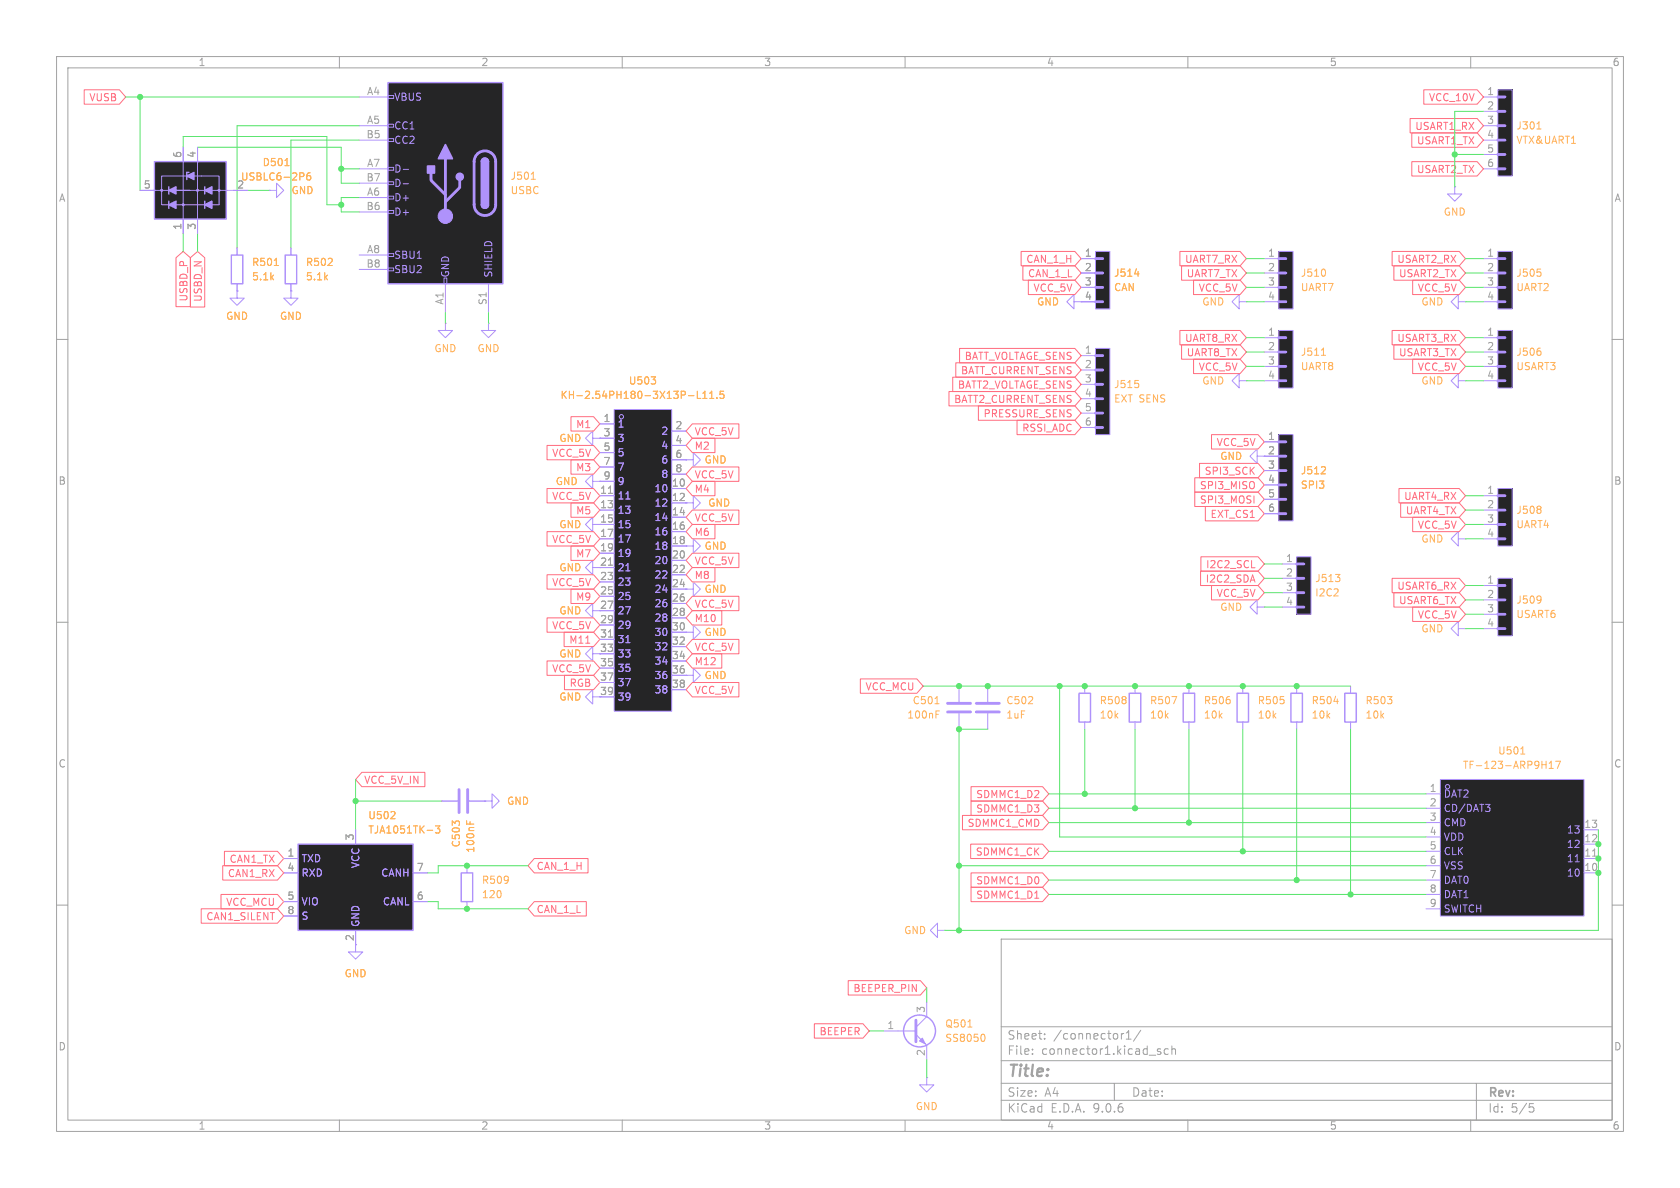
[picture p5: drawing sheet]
<svg xmlns="http://www.w3.org/2000/svg" width="297mm" height="210mm" viewBox="0 0 297 210" stroke-linecap="round" stroke-linejoin="round" font-family="sans-serif">
<g fill="none" stroke="#a2a2a2" stroke-width=".18">
<path d="M10 10h277v190h-277zM12 12h273v186h-273zM60 10v2M110 10v2M160 10v2M210 10v2M260 10v2M10 60h2M285 60h2M10 110h2M285 110h2M10 160h2"/>
<path d="M177 166h108v32h-108zM285 160h2M60 198v2M110 198v2M160 198v2M177 194.5h108M177 191.5h108M177 187.5h108M177 181.5h108M182.5 186.3v.1M182.5 185.5v.1M184.7 183.6v.1"/>
<path d="M184.7 182.8v.1M197 191.5v3M198.7 182.7l-.3 .1M199.1 183.7h.9M199.1 182.6l.4-.4v1.5M201.7 182.1l-1.3 2M204.8 185.9l.4 .1v.2l-.2 .2h-.3M204.8 185.4l.4 .1M206.5 185.5l-.4-.1-.3 .3v.4l.2 .2h.5M207.2 185.5l.2-.1 .3 .1 .1 .9M207.2 184.9v1.5M210 198v2"/>
<path d="M260 198v2M261 191.5v6.5M270.4 195.1h.7M270.5 195.7h.4l.3 .3-.2 .5-.5 .1"/>
</g>
<path d="M264.8 15.9h2.5v15.2h-2.5z" fill="#252526"/>
<path d="M262.3 17.1h2.5M262.3 19.7h2.5M264.8 15.9h2.5v15.2h-2.5zM262.3 22.2h2.5M262.3 24.8h2.5M262.3 27.3h2.5M262.3 29.8h2.5" fill="none" stroke="#af92fb" stroke-width=".18"/>
<path d="M264.8 17.1h1.3M264.8 19.7h1.3M264.8 22.2h1.3M264.8 24.8h1.3M264.8 27.3h1.3M264.8 29.8h1.3" fill="none" stroke="#af92fb" stroke-width=".3"/>
<path d="M264.8 17.1h1.3M264.8 19.7h1.3M264.8 22.2h1.3M264.8 24.8h1.3M264.8 27.3h1.3M264.8 29.8h1.3" fill="none" stroke="#af92fb" stroke-width=".5"/>
<path d="M271.7 22.8h.7" fill="none" stroke="#ffb45b" stroke-width=".18"/>
<path d="M193.7 44.5h2.5v10.1h-2.5z" fill="#252526"/>
<path d="M191.1 45.7h2.6M191.1 48.3h2.6M191.1 50.8h2.6M191.1 53.3h2.6M193.7 44.5h2.5v10.1h-2.5z" fill="none" stroke="#af92fb" stroke-width=".18"/>
<path d="M193.7 45.7h1.2M193.7 48.3h1.2M193.7 50.8h1.2M193.7 53.3h1.2" fill="none" stroke="#af92fb" stroke-width=".3"/>
<path d="M193.7 45.7h1.2M193.7 48.3h1.2M193.7 50.8h1.2M193.7 53.3h1.2" fill="none" stroke="#af92fb" stroke-width=".5"/>
<path d="M200.6 48.4h.8" fill="none" stroke="#ffb45b" stroke-width=".18"/>
<path d="M68.6 14.6h20.3v35.6h-20.3z" fill="#252526"/>
<g fill="none" stroke="#af92fb" stroke-width=".18">
<path d="M63.5 17.1h5.1M68.6 16.9h1v.5h-1zM63.5 22.2h5.1M63.5 24.8h5.1M63.5 29.8h5.1M63.5 32.4h5.1M63.5 34.9h5.1M63.5 37.5h5.1M68.6 22h1v.5h-1zM68.6 24.5h1v.5h-1zM68.6 29.6h1v.5h-1zM68.6 32.1h1v.5h-1z"/>
<path d="M68.6 34.7h1v.5h-1zM68.6 37.2h1v.5h-1zM71.3 29.9h.9M71.3 32.5h.9M41.9 51.4v1.3h1.3l-1.3 1.3-1.3-1.3h1.3M41.9 51.4h.1M41.9 43.8v1.3M41.9 50.2v1.2M51.4 51.4v1.3h1.3l-1.3 1.3-1.2-1.3h1.2M51.4 51.4h.1M63.5 45.1h5.1M63.5 47.6h5.1"/>
<path d="M68.6 44.8h1v.5h-1zM68.6 47.4h1v.5h-1zM78.5 49.1h.5v1.1h-.5zM78.7 50.2v5M86.4 50.2v5M219.1 67.3v-1.3l-1.3 1.3 1.3 1.3v-1.3h1.2M220.3 67.3h.1M121.3 96.5h1.3v-1.2l1.2 1.2-1.2 1.3v-1.3M121.3 96.5h.1M121.3 104.1h1.3v-1.2l1.2 1.2-1.2 1.3v-1.3M121.3 104.1h.1M169.5 121.3v2.8"/>
<path d="M169.5 126.1v2.8"/>
</g>
<path d="M68.6 14.6h20.3v35.6h-20.3zM85.1 28.6a.64 .64 0 0 1 .6-.7 .64 .64 0 0 1 .7 .7M85.1 36.2a.64 .64 0 0 0 .6 .6 .64 .64 0 0 0 .7-.6M40.9 45.1h2v5.1h-2z" fill="none" stroke="#af92fb" stroke-width=".25"/>
<path d="M76.2 30.6v1.3l2.5 2.5M78.7 28.1v10.1M81.3 31.9v1.2l-2.6 2.6M84.4 27.2a1.9 1.9 0 0 1 2-.4 1.9 1.9 0 0 1 1.2 1.8v7.6a1.91 1.91 0 0 1-1.9 1.9 1.91 1.91 0 0 1-1.9-1.9v-7.8l.2-.6zM167.5 124.3h4.1M167.5 125.9h4.1" fill="none" stroke="#af92fb" stroke-width=".51"/>
<g fill="#af92fb" stroke="#af92fb" stroke-width=".25">
<path d="M85.1 28.6h1.3v7.6h-1.3z"/>
<path d="M85.3 28.1a.64 .64 0 0 1 .7-.1 .64 .64 0 0 1 .4 .6h-1.3z"/>
<path d="M85.1 36.2h1.3a.64 .64 0 0 1-.7 .6 .64 .64 0 0 1-.6-.6z"/>
<path d="M78.7 25.5l1.3 2.6h-2.5z"/>
<path d="M75.6 29.3h1.2v1.3h-1.2z"/>
<circle cx="81.3" cy="31.2" r=".63"/>
</g>
<circle cx="78.7" cy="38.2" r="1.27" fill="#af92fb" stroke="#af92fb" stroke-width=".18"/>
<path d="M93.9 31.7h.7M48.5 46.9h.7M165.3 124.4h.7M165.5 126.3h.4M165.5 125.7h.6" fill="none" stroke="#ffb45b" stroke-width=".18"/>
<path d="M226.1 58.4h2.5v10.2h-2.5z" fill="#252526"/>
<g fill="none" stroke="#af92fb" stroke-width=".18">
<path d="M51.4 43.8v1.3M51.4 50.2v1.2M223.5 59.7h2.6M226.1 58.4h2.5v10.2h-2.5zM104.8 77.5v-1.3l-1.3 1.3 1.3 1.2v-1.2h1.2M106 77.5h.1M223.5 62.2h2.6M223.5 64.8h2.6M223.5 67.3h2.6M104.8 85.1v-1.3l-1.3 1.3 1.3 1.3v-1.3h1.2M104.8 92.7v-1.3l-1.3 1.3 1.3 1.3v-1.3h1.2M106 85.1h.1"/>
<path d="M104.8 100.3v-1.2l-1.3 1.2 1.3 1.3v-1.3h1.2M104.8 108v-1.3l-1.3 1.3 1.3 1.2v-1.2h1.2M222.2 107.3v-1.3l-1.2 1.3 1.2 1.3v-1.3h1.3M223.5 107.3h.1M257.8 111.1v-1.2l-1.3 1.2 1.3 1.3v-1.3h1.3M259.1 111.1h.1"/>
</g>
<path d="M226.1 59.7h1.2M226.1 62.2h1.2M226.1 64.8h1.2M226.1 67.3h1.2" fill="none" stroke="#af92fb" stroke-width=".3"/>
<path d="M226.1 59.7h1.2M226.1 62.2h1.2M226.1 64.8h1.2M226.1 67.3h1.2" fill="none" stroke="#af92fb" stroke-width=".5"/>
<path d="M233.6 62.8h.7" fill="none" stroke="#ffb45b" stroke-width=".18"/>
<path d="M50.4 45.1h2.1v5.1h-2.1z" fill="none" stroke="#af92fb" stroke-width=".25"/>
<path d="M226.1 44.5h2.5v10.1h-2.5z" fill="#252526"/>
<path d="M223.5 45.7h2.6M223.5 48.3h2.6M223.5 50.8h2.6M223.5 53.3h2.6M226.1 44.5h2.5v10.1h-2.5z" fill="none" stroke="#af92fb" stroke-width=".18"/>
<path d="M226.1 45.7h1.2M226.1 48.3h1.2M226.1 50.8h1.2M226.1 53.3h1.2" fill="none" stroke="#af92fb" stroke-width=".3"/>
<path d="M226.1 45.7h1.2M226.1 48.3h1.2M226.1 50.8h1.2M226.1 53.3h1.2" fill="none" stroke="#af92fb" stroke-width=".5"/>
<path d="M234.2 47.7l.1 .4-.1 .6" fill="none" stroke="#ffb45b" stroke-width=".18"/>
<path d="M254.6 137.8h25.4v24.1h-25.4z" fill="#252526"/>
<g fill="none" stroke="#af92fb" stroke-width=".18">
<path d="M254.6 137.8h25.4v24.1h-25.4zM252.1 140.3h2.5M252.1 142.9h2.5M252.1 145.4h2.5M252.1 148h2.5M252.1 150.5h2.5M252.1 153h2.5M252.1 155.6h2.5M252.1 158.1h2.5M262.6 142.2h.8l-.4 .5M263.2 142.7l.2 .2v.3l-.2 .3M278.5 152.3h.7"/>
<path d="M280 146.7h2.6M280 149.2h2.6M280 151.8h2.6M280 154.3h2.6M252.1 160.7h2.5"/>
<circle cx="255.9" cy="139.1" r=".38"/>
</g>
<path d="M281.5 151.3h.8" fill="none" stroke="#a2a2a2" stroke-width=".18"/>
<path d="M268.8 133.3h.8M272.6 135.2h.7M273.3 134.6v1.2M273.9 135.8h.7M273.9 134.9l.3-.3v1.2M275 134.6h.9l-.6 1.2" fill="none" stroke="#ffb45b" stroke-width=".18"/>
<path d="M226.1 76.8h2.5v15.3h-2.5z" fill="#252526"/>
<g fill="none" stroke="#af92fb" stroke-width=".18">
<path d="M189.9 53.3v-1.2l-1.3 1.2 1.3 1.3v-1.3h1.2M223.5 78.1h2.6M226.1 76.8h2.5v15.3h-2.5zM222.2 80.6v-1.2l-1.2 1.2 1.2 1.3v-1.3h3.9M223.5 83.2h2.6M223.5 85.7h2.6M223.5 88.3h2.6M223.5 90.8h2.6M78.1 141.6h2.8M82.5 153v1.3M82.5 159.4v1.3M82.9 141.6h2.8"/>
<path d="M85.7 141.6h1.3v-1.3l1.3 1.3-1.3 1.3v-1.3M85.7 141.6h.1M165.7 164.5v-1.3l-1.2 1.3 1.2 1.2v-1.2h1.3M167 164.5h.1"/>
</g>
<path d="M226.1 78.1h1.2M226.1 80.6h1.2M226.1 83.2h1.2M226.1 85.7h1.2M226.1 88.3h1.2M226.1 90.8h1.2" fill="none" stroke="#af92fb" stroke-width=".3"/>
<path d="M226.1 78.1h1.2M226.1 80.6h1.2M226.1 83.2h1.2M226.1 85.7h1.2M226.1 88.3h1.2M226.1 90.8h1.2" fill="none" stroke="#af92fb" stroke-width=".5"/>
<path d="M234.2 82.6l.1 .1v.3l-.8 .8h.8M82.5 145.1v.6M83.1 145.3v.4" fill="none" stroke="#ffb45b" stroke-width=".18"/>
<path d="M81.2 139.6v4M82.7 139.6v4" fill="none" stroke="#af92fb" stroke-width=".51"/>
<path d="M81.5 154.3h2.1v5.1h-2.1z" fill="none" stroke="#af92fb" stroke-width=".25"/>
<path d="M52.7 149.2h20.3v15.3h-20.3z" fill="#252526"/>
<path d="M52.7 149.2h20.3v15.3h-20.3z" fill="none" stroke="#af92fb" stroke-width=".25"/>
<path d="M50.2 151.8h2.5M50.2 154.3h2.5M50.2 159.4h2.5M62.9 146.7v2.5M73 154.3h2.6M73 159.4h2.6M50.2 161.9h2.5M62.9 164.5v3.8h1.2l-1.2 1.2-1.3-1.2h1.3" fill="none" stroke="#af92fb" stroke-width=".18"/>
<path d="M69.1 144.7h.7M69.8 143.6v.4M75.5 146.8h1M77 146h.8l-.5 .5 .4 .1v.5l-.2 .2-.5-.2" fill="none" stroke="#ffb45b" stroke-width=".18"/>
<path d="M193.7 61.6h2.5v15.2h-2.5z" fill="#252526"/>
<path d="M191.1 62.9h2.6M191.1 65.4h2.6M191.1 67.9h2.6M191.1 70.5h2.6M191.1 73h2.6M191.1 75.6h2.6M193.7 61.6h2.5v15.2h-2.5z" fill="none" stroke="#af92fb" stroke-width=".18"/>
<path d="M193.7 62.9h1.2M193.7 65.4h1.2M193.7 67.9h1.2M193.7 70.5h1.2M193.7 73h1.2M193.7 75.6h1.2" fill="none" stroke="#af92fb" stroke-width=".3"/>
<path d="M193.7 62.9h1.2M193.7 65.4h1.2M193.7 67.9h1.2M193.7 70.5h1.2M193.7 73h1.2M193.7 75.6h1.2" fill="none" stroke="#af92fb" stroke-width=".5"/>
<path d="M200.7 67.3h.6M201.2 67.8l.1 .2-.1 .5" fill="none" stroke="#ffb45b" stroke-width=".18"/>
<path d="M264.8 44.5h2.5v10.1h-2.5z" fill="#252526"/>
<path d="M262.3 45.7h2.5M262.3 48.3h2.5M262.3 50.8h2.5M262.3 53.3h2.5M264.8 44.5h2.5v10.1h-2.5zM174.6 121.3v2.8M174.6 126.1v2.8M163.8 177.2v2.5l-1.9 1.9M156.2 182.2h5.7M161.9 182.9l1.9 1.9v2.5M163.8 190.5v1.3h1.3l-1.3 1.2-1.2-1.2h1.2M163.8 190.5h.1" fill="none" stroke="#af92fb" stroke-width=".18"/>
<path d="M264.8 45.7h1.3M264.8 48.3h1.3M264.8 50.8h1.3M264.8 53.3h1.3" fill="none" stroke="#af92fb" stroke-width=".3"/>
<path d="M264.8 45.7h1.3M264.8 48.3h1.3M264.8 50.8h1.3M264.8 53.3h1.3" fill="none" stroke="#af92fb" stroke-width=".5"/>
<path d="M271.8 47.6h.6M272.3 48.1l.1 .2-.1 .5M171.1 181.6h.7M173.8 182.8a.79 .79 0 0 1 0 1.3" fill="none" stroke="#ffb45b" stroke-width=".18"/>
<path d="M172.6 124.3h4.1M172.6 125.9h4.1M161.9 180.3v3.9" fill="none" stroke="#af92fb" stroke-width=".51"/>
<circle cx="162.6" cy="182.2" r="2.82" fill="none" stroke="#af92fb" stroke-width=".25"/>
<path d="M162.6 184l.5-.5 .5 1z" fill="#af92fb" stroke="#af92fb" stroke-width=".18"/>
<path d="M229.2 98.4h2.6v10.2h-2.6z" fill="#252526"/>
<path d="M226.7 99.7h2.5M229.2 98.4h2.6v10.2h-2.6zM226.7 102.2h2.5M226.7 104.8h2.5M226.7 107.3h2.5M191.8 121.3v1.3M191.8 127.6v1.3M200.7 121.3v1.3M200.7 127.6v1.3M210.2 121.3v1.3M210.2 127.6v1.3" fill="none" stroke="#af92fb" stroke-width=".18"/>
<path d="M229.2 99.7h1.3M229.2 102.2h1.3M229.2 104.8h1.3M229.2 107.3h1.3" fill="none" stroke="#af92fb" stroke-width=".3"/>
<path d="M229.2 99.7h1.3M229.2 102.2h1.3M229.2 104.8h1.3M229.2 107.3h1.3" fill="none" stroke="#af92fb" stroke-width=".5"/>
<path d="M236.1 101.5h.8l-.4 .5M236.8 102.1l.1 .2-.1 .5M207.2 123.1h.8l-.5 1.3" fill="none" stroke="#ffb45b" stroke-width=".18"/>
<path d="M190.8 122.6h2v5h-2zM199.6 122.6h2.1v5h-2.1zM209.2 122.6h2v5h-2z" fill="none" stroke="#af92fb" stroke-width=".25"/>
<path d="M264.8 86.4h2.5v10.1h-2.5z" fill="#252526"/>
<g fill="none" stroke="#af92fb" stroke-width=".18">
<path d="M257.2 33v1.3h1.2l-1.2 1.3-1.3-1.3h1.3M257.2 33h.1M78.7 57.2v1.2h1.3l-1.3 1.3-1.2-1.3h1.2M78.7 57.2h.1M257.8 67.3v-1.3l-1.3 1.3 1.3 1.3v-1.3h1.3M259.1 67.3h.1M257.8 95.3v-1.3l-1.3 1.3 1.3 1.2v-1.2h1.3M259.1 95.3h.1M262.3 87.6h2.5M262.3 90.2h2.5M262.3 92.7h2.5M262.3 95.3h2.5"/>
<path d="M264.8 86.4h2.5v10.1h-2.5z"/>
</g>
<path d="M264.8 87.6h1.3M264.8 90.2h1.3M264.8 92.7h1.3M264.8 95.3h1.3" fill="none" stroke="#af92fb" stroke-width=".3"/>
<path d="M264.8 87.6h1.3M264.8 90.2h1.3M264.8 92.7h1.3M264.8 95.3h1.3" fill="none" stroke="#af92fb" stroke-width=".5"/>
<path d="M272.3 89.5l.1 .2-.1 .3M272.3 90.1l.1 .2-.1 .4" fill="none" stroke="#ffb45b" stroke-width=".18"/>
<path d="M264.8 102.2h2.5v10.2h-2.5z" fill="#252526"/>
<g fill="none" stroke="#af92fb" stroke-width=".18">
<path d="M47.6 33.7h1.3v-1.3l1.3 1.3-1.3 1.2v-1.2M47.6 33.7h.1M86.4 57.2v1.2h1.2l-1.2 1.3-1.3-1.3h1.3M86.4 57.2h.1M257.8 53.3v-1.2l-1.3 1.2 1.3 1.3v-1.3h1.3M259.1 53.3h.1M262.3 103.5h2.5M262.3 106h2.5M262.3 108.6h2.5M262.3 111.1h2.5M264.8 102.2h2.5v10.2h-2.5zM229.2 121.3v1.3"/>
<path d="M229.2 127.6v1.3M238.8 121.3v1.3M238.8 127.6v1.3"/>
</g>
<path d="M264.8 103.5h1.3M264.8 106h1.3M264.8 108.6h1.3M264.8 111.1h1.3" fill="none" stroke="#af92fb" stroke-width=".3"/>
<path d="M264.8 103.5h1.3M264.8 106h1.3M264.8 108.6h1.3M264.8 111.1h1.3" fill="none" stroke="#af92fb" stroke-width=".5"/>
<path d="M272.3 105.4l.1 .1a1.07 1.07 0 0 1-.1 1M272.4 105.9l-.1 .2M235.8 124h.8" fill="none" stroke="#ffb45b" stroke-width=".18"/>
<path d="M228.2 122.6h2.1v5h-2.1zM237.7 122.6h2.1v5h-2.1z" fill="none" stroke="#af92fb" stroke-width=".25"/>
<path d="M27.3 28.6h12.7v10.1h-12.7z" fill="#252526"/>
<path d="M27.3 28.6h12.7v10.1h-12.7zM29.8 33v1.3M29.8 35.6v1.2M33.4 30.5h-.4v1.3M36.2 33v1.3M36.2 35.6v1.2M218.7 122.6h2v5h-2z" fill="none" stroke="#af92fb" stroke-width=".25"/>
<path d="M24.8 33.7h19M29.8 36.2h-1.2v-5.1h10.1v5.1h-7.6M32.4 26v15.3M34.9 26v15.3M121.3 81.3h1.3v-1.3l1.2 1.3-1.2 1.3v-1.3M121.3 81.3h.1M121.3 88.9h1.3v-1.3l1.2 1.3-1.2 1.3v-1.3M121.3 88.9h.1M219.7 121.3v1.3M219.7 127.6v1.3" fill="none" stroke="#af92fb" stroke-width=".18"/>
<g fill="#af92fb" stroke="#af92fb" stroke-width=".25">
<path d="M29.8 36.2l1.3-.6v1.2z"/>
<path d="M36.2 36.2l1.3-.6v1.2z"/>
<path d="M29.8 33.7l1.3-.7v1.3z"/>
<path d="M36.2 33.7l1.3-.7v1.3z"/>
<path d="M33 31.1l1.3-.6v1.3z"/>
</g>
<g fill="#af92fb" stroke="#af92fb" stroke-width=".18">
<circle cx="32.4" cy="36.2" r=".18"/>
<circle cx="28.6" cy="33.7" r=".18"/>
<circle cx="34.9" cy="33.7" r=".18"/>
<circle cx="38.7" cy="33.7" r=".18"/>
</g>
<path d="M50.4 29.3h.7M53.6 30.6l.1 .2-.1 .4M54.8 30.6h-.3a.86 .86 0 0 0 0 1.2l.4-.1v-.4l-.2-.3-.4 .1-.1 .2" fill="none" stroke="#ffb45b" stroke-width=".18"/>
<path d="M264.8 58.4h2.5v10.2h-2.5z" fill="#252526"/>
<path d="M262.3 59.7h2.5M264.8 58.4h2.5v10.2h-2.5zM262.3 62.2h2.5M262.3 64.8h2.5M262.3 67.3h2.5M104.8 115.6v-1.3l-1.3 1.3 1.3 1.2v-1.2h1.2" fill="none" stroke="#af92fb" stroke-width=".18"/>
<path d="M264.8 59.7h1.3M264.8 62.2h1.3M264.8 64.8h1.3M264.8 67.3h1.3" fill="none" stroke="#af92fb" stroke-width=".3"/>
<path d="M264.8 59.7h1.3M264.8 62.2h1.3M264.8 64.8h1.3M264.8 67.3h1.3" fill="none" stroke="#af92fb" stroke-width=".5"/>
<path d="M272.3 62.1l.1 .2-.1 .4" fill="none" stroke="#ffb45b" stroke-width=".18"/>
<path d="M108.6 72.4h10.1v53.3h-10.1z" fill="#252526"/>
<g fill="none" stroke="#af92fb" stroke-width=".18">
<path d="M24.8 33.7h2.5M32.4 26v2.6M32.4 38.7v2.6M34.9 26v2.6M34.9 38.7v2.6M41.3 33.7h2.5M47.6 33.7h.1M41.9 51.4h.1M41.9 43.8v1.3M41.9 50.2v1.2M51.4 51.4h.1M51.4 43.8v1.3"/>
<path d="M51.4 50.2v1.2M191.1 45.7h2.6M191.1 48.3h2.6M191.1 50.8h2.6M191.1 53.3h2.6M219.1 53.3v-1.2l-1.3 1.2 1.3 1.3v-1.3h1.2M220.3 53.3h.1M106 77.5h.1M106 74.9h2.6M106 77.5h2.6M108.6 72.4h10.1v53.3h-10.1zM118.7 76.2h2.6"/>
<path d="M118.7 78.7h2.6M223.5 78.1h2.6M106 85.1h.1M106 80h2.6M106 82.6h2.6M106 85.1h2.6M106 87.6h2.6M106 90.2h2.6M106 92.7h2.6M106 95.3h2.6M106 97.8h2.6M110.6 88.2h.8"/>
<path d="M118.7 81.3h2.6M118.7 83.8h2.6M118.7 86.4h2.6M118.7 88.9h2.6M118.7 91.4h2.6M118.7 94h2.6M118.7 96.5h2.6M118.7 99.1h2.6M121.3 81.3h.1M121.3 88.9h.1M121.3 96.5h.1M223.5 80.6h2.6"/>
<path d="M223.5 83.2h2.6M223.5 85.7h2.6M223.5 88.3h2.6M223.5 90.8h2.6M106 100.3h2.6M106 102.9h2.6M106 105.4h2.6M106 108h2.6M106 110.5h2.6M106 113h2.6M106 115.6h2.6M106 118.1h2.6"/>
<path d="M110.6 100.9h.8M110.6 113.6h.8M118.7 101.6h2.6M118.7 104.1h2.6M118.7 106.7h2.6M118.7 109.2h2.6M118.7 111.8h2.6M118.7 114.3h2.6M118.7 116.8h2.6M118.7 119.4h2.6M121.3 119.4h1.3v-1.3l1.2 1.3-1.2 1.3v-1.3M121.3 119.4h.1"/>
<path d="M121.3 111.8h1.3v-1.3l1.2 1.3-1.2 1.2v-1.2M121.3 111.8h.1M121.3 104.1h.1M104.8 123.2v-1.3l-1.3 1.3 1.3 1.3v-1.3h3.8M106 120.7h2.6M118.7 121.9h2.6M50.2 151.8h2.5M50.2 154.3h2.5M50.2 159.4h2.5M62.9 146.7v2.5M73 154.3h2.6M73 159.4h2.6"/>
<path d="M78.1 141.6h2.8M82.9 141.6h2.8M85.7 141.6h.1M50.2 161.9h2.5M62.9 164.5v2.5"/>
<circle cx="109.9" cy="73.7" r=".38"/>
</g>
<path d="M107.6 87.2h.7M107.6 99.9h.7M107.6 112.6h.7" fill="none" stroke="#a2a2a2" stroke-width=".18"/>
<g fill="none" stroke="#ffb45b" stroke-width=".18">
<path d="M50.4 29.3h.7M53.6 30.6l.1 .2-.1 .4M54.8 30.6h-.3a.86 .86 0 0 0 0 1.2l.4-.1v-.4l-.2-.3-.4 .1-.1 .2M48.5 46.9h.7M200.6 48.4h.8M115.1 66.6h.8l-.4 .5M115.8 67.2v.6M121.7 69.9h1M123.3 69.2v1.2h.6M124.2 70.4h.8M124.2 69.5l.4-.3v1.2M125.5 70.4h.7"/>
<path d="M125.5 69.5l.3-.3v1.2M126.7 70.3v.1M127.9 69.2h-.6v.6l.2-.2 .4 .1 .1 .2-.1 .4-.1 .1-.5-.1M234.2 82.6l.1 .1v.3l-.8 .8h.8M69.1 144.7h.7M69.8 143.6v.4M75.5 146.8h1M77 146h.8l-.5 .5 .4 .1v.5l-.2 .2-.5-.2M82.5 145.1v.6M83.1 145.3v.4"/>
</g>
<g fill="none" stroke="#ff6d7f" stroke-width=".18">
<path d="M14.9 15.9h6.2l1.1 1.2-1.1 1.3h-6.2zM251.7 15.9h9.4l1.2 1.2-1.2 1.3h-9.4zM249.3 21h11.8l1.2 1.2-1.2 1.3h-11.8zM249.6 23.5h11.5l1.2 1.3-1.2 1.2h-11.5zM249.6 28.6h11.5l1.2 1.2-1.2 1.3h-11.5zM31.1 45.6l1.3-1.1 1.3 1.1v8.6h-2.6zM33.7 45.6l1.2-1.1 1.3 1.1v8.7h-2.5zM180.5 44.4h9.5l1.1 1.3-1.1 1.3h-9.5zM180.8 47h9.2l1.1 1.3-1.1 1.2h-9.2zM181.8 49.5h8.2l1.1 1.3-1.1 1.3h-8.2zM208.6 44.4h10.6l1.1 1.3-1.1 1.3h-10.6zM208.6 58.4h10.6l1.1 1.3-1.1 1.3h-10.6z"/>
<path d="M208.9 47h10.3l1.1 1.3-1.1 1.2h-10.3zM211 49.5h8.2l1.1 1.3-1.1 1.3h-8.2zM246.1 58.4h11.9l1.1 1.3-1.1 1.3h-11.9zM246.1 44.4h11.9l1.1 1.3-1.1 1.3h-11.9zM246.4 47h11.6l1.1 1.3-1.1 1.2h-11.6zM249.7 49.5h8.3l1.1 1.3-1.1 1.3h-8.3zM96.7 78.7h8.2l1.1 1.3-1.1 1.3h-8.2zM100.9 73.7h4l1.1 1.2-1.1 1.3h-4zM122.4 74.9h8.2v2.6h-8.2l-1.1-1.3zM122.4 77.5h4v2.5h-4l-1.1-1.3zM167.8 69.2h22.2l1.1 1.3-1.1 1.3h-22.2zM168.4 66.7h21.6l1.1 1.2-1.1 1.3h-21.6z"/>
<path d="M169 64.1h21l1.1 1.3-1.1 1.3h-21zM169.6 61.6h20.4l1.1 1.3-1.1 1.2h-20.4zM173 71.8h17l1.1 1.2-1.1 1.3h-17zM179.8 74.3h10.2l1.1 1.3-1.1 1.2h-10.2zM208.9 61h10.3l1.1 1.2-1.1 1.3h-10.3zM211 63.5h8.2l1.1 1.3-1.1 1.2h-8.2zM214.2 76.8h8.2l1.1 1.3-1.1 1.3h-8.2zM246.4 61h11.6l1.1 1.2-1.1 1.3h-11.6zM249.7 63.5h8.3l1.1 1.3-1.1 1.2h-8.3zM96.7 94h8.2l1.1 1.3-1.1 1.2h-8.2zM96.7 86.4h8.2l1.1 1.2-1.1 1.3h-8.2zM100.9 96.5h4l1.1 1.3-1.1 1.3h-4z"/>
<path d="M100.9 81.3h4l1.1 1.3-1.1 1.2h-4zM100.9 88.9h4l1.1 1.3-1.1 1.2h-4zM122.4 90.2h8.2v2.5h-8.2l-1.1-1.3zM122.4 82.5h8.2v2.6h-8.2l-1.1-1.3zM122.4 85.1h4v2.5h-4l-1.1-1.2zM122.4 97.8h8.2v2.5h-8.2l-1.1-1.2zM122.4 92.7h4v2.6h-4l-1.1-1.3zM211.2 87h11.2l1.1 1.3-1.1 1.2h-11.2zM211.2 84.5h11.2l1.1 1.2-1.1 1.3h-11.2zM212.1 81.9h10.3l1.1 1.3-1.1 1.3h-10.3zM212.3 98.4h10.1l1.1 1.3-1.1 1.3h-10.1zM213.1 89.5h9.3l1.1 1.3-1.1 1.3h-9.3z"/>
<path d="M247.3 86.4h10.7l1.1 1.2-1.1 1.3h-10.7zM247.6 88.9h10.4l1.1 1.3-1.1 1.2h-10.4zM249.7 91.4h8.3l1.1 1.3-1.1 1.3h-8.3zM96.7 109.2h8.2l1.1 1.3-1.1 1.3h-8.2zM96.7 101.6h8.2l1.1 1.3-1.1 1.2h-8.2zM96.7 116.8h8.2l1.1 1.3-1.1 1.3h-8.2zM99.7 111.8h5.2l1.1 1.2-1.1 1.3h-5.2zM99.8 119.4h5.1l1.1 1.3-1.1 1.2h-5.1zM100.9 104.1h4l1.1 1.3-1.1 1.3h-4zM103.5 113.7h.8M122.4 113h8.2v2.6h-8.2l-1.1-1.3zM122.4 115.6h5.2v2.5h-5.2l-1.1-1.3z"/>
<path d="M122.4 107.9h5.2v2.6h-5.2l-1.1-1.3zM122.4 100.3h4v2.6h-4l-1.1-1.3zM122.4 105.4h8.2v2.6h-8.2l-1.1-1.3zM212.2 101h10.2l1.1 1.2-1.1 1.3h-10.2zM214.2 103.5h8.2l1.1 1.3-1.1 1.2h-8.2zM221.3 100.4h.6M246.1 102.2h11.9l1.1 1.3-1.1 1.3h-11.9zM246.4 104.8h11.6l1.1 1.2-1.1 1.3h-11.6zM249.7 107.3h8.3l1.1 1.3-1.1 1.3h-8.3zM64 136.5h11.1v2.6h-11.1l-1.1-1.3zM122.4 120.6h8.2v2.6h-8.2l-1.1-1.3zM152.1 120h10l1.1 1.3-1.1 1.3h-10z"/>
<path d="M171.7 139.1h12.6l1.1 1.2-1.1 1.3h-12.6zM39.1 158.1h10l1.1 1.3-1.1 1.3h-10zM39.4 153h9.7l1.1 1.3-1.1 1.3h-9.7zM39.7 150.5h9.4l1.1 1.3-1.1 1.2h-9.4zM94.5 159.4h9.2v2.5h-9.2l-1.2-1.2zM94.5 151.8h9.5v2.5h-9.5l-1.2-1.3zM170.2 144.1h14.1l1.1 1.3-1.1 1.3h-14.1zM171.6 149.2h12.7l1.1 1.3-1.1 1.3h-12.7zM171.7 154.3h12.6l1.1 1.3-1.1 1.2h-12.6zM171.7 156.8h12.6l1.1 1.3-1.1 1.3h-12.6zM171.7 141.6h12.6l1.1 1.3-1.1 1.2h-12.6zM35.6 160.7h13.5l1.1 1.2-1.1 1.3h-13.5z"/>
<path d="M150 173.4h12.7l1.1 1.2-1.1 1.3h-12.7zM144 181h8.6l1.1 1.2-1.1 1.3h-8.6z"/>
</g>
<g fill="none" stroke="#59e56d" stroke-width=".18">
<path d="M22.2 17.1h41.3M24.8 17.1v16.6M262.3 19.7h-5.1v13.3M32.4 26v-1.9h25.4v12.1h2.5M34.9 26h25.4v6.4h3.2M43.8 33.7h3.8M60.3 29.8h3.2M63.5 24.8h-12.1v19M63.5 22.2h-21.6v21.6M63.5 34.9h-3.2v2.6h3.2M257.2 27.3h5.1M32.4 41.3v3.2"/>
<path d="M34.9 41.3v3.2M78.7 55.2v2M86.4 55.2v2M220.3 59.7h3.2M220.3 53.3h3.2M220.3 50.8h3.2M220.3 45.7h3.2M220.3 48.3h3.2M259.1 59.7h3.2M259.1 53.3h3.2M259.1 50.8h3.2M259.1 45.7h3.2"/>
<path d="M259.1 48.3h3.2M220.3 67.3h3.2M220.3 64.8h3.2M220.3 62.2h3.2M259.1 67.3h3.2M259.1 64.8h3.2M259.1 62.2h3.2M223.5 99.7h3.2M259.1 90.2h3.2M259.1 87.6h3.2M259.1 92.7h3.2M259.1 95.3h3.2"/>
<path d="M223.5 104.8h3.2M223.5 107.3h3.2M223.5 102.2h3.2M259.1 108.6h3.2M259.1 111.1h3.2M259.1 103.5h3.2M259.1 106h3.2M62.9 137.8v8.9M163.2 121.3h75.6M174.6 128.9h-5.1v35.6M187.3 121.3v26.7h64.8M191.8 128.9v11.4"/>
<path d="M200.7 128.9v14M210.2 128.9v16.5M219.7 128.9v21.6M229.2 128.9v26.7M238.8 128.9v29.2M62.9 141.6h15.2M75.6 159.4h1.9v1.3h15.8M93.3 153h-15.8v1.3h-1.9M169.5 153h82.6M185.4 140.3h66.7M185.4 155.6h66.7M185.4 150.5h66.7"/>
<path d="M185.4 158.1h66.7M185.4 142.9h66.7M185.4 145.4h66.7M282.6 146.7v17.8h-115.6M163.8 174.6v2.6M153.7 182.2h2.5M163.8 187.3v3.2"/>
</g>
<g fill="#59e56d" stroke="#59e56d" stroke-width=".18">
<circle cx="210.2" cy="145.4" r=".46"/>
<circle cx="200.7" cy="142.9" r=".46"/>
<circle cx="169.5" cy="164.5" r=".46"/>
<circle cx="169.5" cy="153" r=".46"/>
<circle cx="169.5" cy="121.3" r=".46"/>
<circle cx="257.2" cy="27.3" r=".46"/>
<circle cx="210.2" cy="121.3" r=".46"/>
<circle cx="200.7" cy="121.3" r=".46"/>
<circle cx="282.6" cy="154.3" r=".46"/>
<circle cx="282.6" cy="151.8" r=".46"/>
<circle cx="282.6" cy="149.2" r=".46"/>
<circle cx="219.7" cy="150.5" r=".46"/>
<circle cx="219.7" cy="121.3" r=".46"/>
<circle cx="229.2" cy="121.3" r=".46"/>
<circle cx="238.8" cy="158.1" r=".46"/>
<circle cx="229.2" cy="155.6" r=".46"/>
<circle cx="24.8" cy="17.1" r=".46"/>
<circle cx="60.3" cy="36.2" r=".46"/>
<circle cx="60.3" cy="29.8" r=".46"/>
<circle cx="191.8" cy="121.3" r=".46"/>
<circle cx="191.8" cy="140.3" r=".46"/>
<circle cx="187.3" cy="121.3" r=".46"/>
<circle cx="169.5" cy="128.9" r=".46"/>
<circle cx="174.6" cy="121.3" r=".46"/>
<circle cx="82.5" cy="160.7" r=".46"/>
<circle cx="62.9" cy="141.6" r=".46"/>
<circle cx="82.5" cy="153" r=".46"/>
</g>
<text font-size="2.8" fill="#a2a2a2" x="178" y="190.9">Title:</text>
<g font-size="2.1" fill="#a2a2a2">
<text x="178" y="184">Sheet:</text>
<text x="186.2" y="184">/connector1/</text>
<text x="178" y="186.7">File:</text>
<text x="184.1" y="186.7">connector1.kicad_sch</text>
<text x="178" y="196.9">KiCad</text>
<text x="178" y="194.1">Size:</text>
<text x="184.7" y="194.1">A4</text>
<text x="185.7" y="196.9">E.D.A.</text>
<text x="193.3" y="196.9">9.0.6</text>
<text x="200" y="194.1">Date:</text>
<text x="263" y="194.3">Rev:</text>
<text x="263" y="196.9">Id:</text>
<text x="267.1" y="196.9">5/5</text>
</g>
<g font-size="1.8" fill="#a2a2a2">
<text x="35" y="11.9">1</text>
<text x="85" y="11.9">2</text>
<text x="135" y="11.9">3</text>
<text x="185" y="11.9">4</text>
<text x="235" y="11.9">5</text>
<text x="285" y="11.9">6</text>
<text x="64.8" y="16.9">A4</text>
<text x="262.8" y="16.9">1</text>
<text x="64.8" y="22">A5</text>
<text x="262.8" y="19.4">2</text>
<text x="262.8" y="22">3</text>
<text x="32.1" y="28" transform="rotate(-90 32.1 28)">6</text>
<text x="34.7" y="28" transform="rotate(-90 34.7 28)">4</text>
<text x="64.7" y="24.5">B5</text>
<text x="64.8" y="29.6">A7</text>
<text x="262.8" y="24.5">4</text>
<text x="262.8" y="27.1">5</text>
<text x="262.8" y="29.6">6</text>
<text x="10.3" y="35.9">A</text>
<text x="25.3" y="33.4">5</text>
<text x="41.8" y="33.4">2</text>
<text x="64.7" y="32.1">B7</text>
<text x="64.8" y="34.7">A6</text>
<text x="285.3" y="35.9">A</text>
<text x="32.1" y="40.7" transform="rotate(-90 32.1 40.7)">1</text>
<text x="34.7" y="40.7" transform="rotate(-90 34.7 40.7)">3</text>
<text x="64.7" y="37.2">B6</text>
<text x="64.7" y="47.4">B8</text>
<text x="64.8" y="44.8">A8</text>
<text x="191.7" y="45.5">1</text>
<text x="224.1" y="45.5">1</text>
<text x="262.8" y="45.5">1</text>
<text x="78.5" y="54" transform="rotate(-90 78.5 54)">A1</text>
<text x="191.7" y="48">2</text>
<text x="191.7" y="50.5">3</text>
<text x="191.7" y="53.1">4</text>
<text x="224.1" y="48">2</text>
<text x="224.1" y="50.5">3</text>
<text x="224.1" y="53.1">4</text>
<text x="262.8" y="48">2</text>
<text x="262.8" y="50.5">3</text>
<text x="262.8" y="53.1">4</text>
<text x="86.1" y="54" transform="rotate(-90 86.1 54)">S1</text>
<text x="224.1" y="59.4">1</text>
<text x="262.8" y="59.4">1</text>
<text x="191.7" y="62.6">1</text>
<text x="191.7" y="65.2">2</text>
<text x="224.1" y="62">2</text>
<text x="224.1" y="64.5">3</text>
<text x="262.8" y="62">2</text>
<text x="262.8" y="64.5">3</text>
<text x="191.7" y="67.7">3</text>
<text x="191.7" y="70.2">4</text>
<text x="224.1" y="67.1">4</text>
<text x="262.8" y="67.1">4</text>
<text x="106.6" y="74.7">1</text>
<text x="106.6" y="77.2">3</text>
<text x="119.3" y="75.9">2</text>
<text x="191.7" y="72.8">5</text>
<text x="191.7" y="75.3">6</text>
<text x="224.1" y="77.9">1</text>
<text x="106.6" y="79.8">5</text>
<text x="106.6" y="82.3">7</text>
<text x="119.3" y="78.5">4</text>
<text x="119.3" y="81">6</text>
<text x="119.3" y="83.6">8</text>
<text x="224.1" y="82.9">3</text>
<text x="10.3" y="85.9">B</text>
<text x="106" y="87.4">11</text>
<text x="106" y="89.9">13</text>
<text x="106.6" y="84.8">9</text>
<text x="118.7" y="86.1">10</text>
<text x="118.7" y="88.6">12</text>
<text x="224.1" y="85.5">4</text>
<text x="224.1" y="88">5</text>
<text x="262.8" y="87.4">1</text>
<text x="262.8" y="89.9">2</text>
<text x="285.3" y="85.9">B</text>
<text x="106" y="95">17</text>
<text x="118.7" y="91.2">14</text>
<text x="118.7" y="93.7">16</text>
<text x="224.1" y="90.6">6</text>
<text x="262.8" y="92.5">3</text>
<text x="262.8" y="95">4</text>
<text x="106" y="97.5">19</text>
<text x="118.7" y="96.3">18</text>
<text x="118.7" y="98.8">20</text>
<text x="118.7" y="101.3">22</text>
<text x="227.3" y="99.4">1</text>
<text x="227.3" y="102">2</text>
<text x="106" y="102.6">23</text>
<text x="106" y="105.2">25</text>
<text x="118.7" y="103.9">24</text>
<text x="118.7" y="106.4">26</text>
<text x="227.3" y="104.5">3</text>
<text x="227.3" y="107.1">4</text>
<text x="262.8" y="103.3">1</text>
<text x="262.8" y="105.8">2</text>
<text x="106" y="110.2">29</text>
<text x="106" y="112.8">31</text>
<text x="118.7" y="109">28</text>
<text x="118.7" y="111.5">30</text>
<text x="262.8" y="108.3">3</text>
<text x="262.8" y="110.9">4</text>
<text x="106" y="115.3">33</text>
<text x="106" y="117.9">35</text>
<text x="118.7" y="114">32</text>
<text x="118.7" y="116.6">34</text>
<text x="118.7" y="119.1">36</text>
<text x="106" y="120.4">37</text>
<text x="118.7" y="121.7">38</text>
<text x="10.3" y="135.9">C</text>
<text x="285.3" y="135.9">C</text>
<text x="252.7" y="140.1">1</text>
<text x="252.7" y="142.6">2</text>
<text x="62.6" y="148.7" transform="rotate(-90 62.6 148.7)">3</text>
<text x="252.7" y="145.2">3</text>
<text x="252.7" y="147.7">4</text>
<text x="280" y="146.4">13</text>
<text x="280" y="149">12</text>
<text x="50.7" y="151.5">1</text>
<text x="50.7" y="154.1">4</text>
<text x="73.6" y="154.1">7</text>
<text x="252.7" y="150.2">5</text>
<text x="252.7" y="152.8">6</text>
<text x="252.7" y="155.3">7</text>
<text x="280" y="151.5">11</text>
<text x="280" y="154.1">10</text>
<text x="50.7" y="159.1">5</text>
<text x="50.7" y="161.7">8</text>
<text x="73.6" y="159.1">6</text>
<text x="252.7" y="157.9">8</text>
<text x="252.7" y="160.4">9</text>
<text x="62.6" y="166.4" transform="rotate(-90 62.6 166.4)">2</text>
<text x="163.6" y="179.1" transform="rotate(-90 163.6 179.1)">3</text>
<text x="10.3" y="185.9">D</text>
<text x="156.8" y="182">1</text>
<text x="285.3" y="185.9">D</text>
<text x="163.6" y="186.8" transform="rotate(-90 163.6 186.8)">2</text>
<text x="35" y="199.9">1</text>
<text x="85" y="199.9">2</text>
<text x="135" y="199.9">3</text>
<text x="185" y="199.9">4</text>
<text x="235" y="199.9">5</text>
<text x="285" y="199.9">6</text>
</g>
<g font-size="1.8" fill="#ff6d7f">
<text x="15.7" y="18.1">VUSB</text>
<text x="250.1" y="23.2">USART1_RX</text>
<text x="252.5" y="18.1">VCC_10V</text>
<text x="250.4" y="25.7">USART1_TX</text>
<text x="250.4" y="30.8">USART2_TX</text>
<text x="181.3" y="46.7">CAN_1_H</text>
<text x="209.4" y="46.7">UART7_RX</text>
<text x="246.9" y="46.7">USART2_RX</text>
<text x="33.3" y="53.4" transform="rotate(-90 33.3 53.4)">USBD_P</text>
<text x="35.9" y="53.5" transform="rotate(-90 35.9 53.5)">USBD_N</text>
<text x="181.6" y="49.2">CAN_1_L</text>
<text x="182.6" y="51.8">VCC_5V</text>
<text x="209.7" y="49.2">UART7_TX</text>
<text x="211.8" y="51.8">VCC_5V</text>
<text x="247.2" y="49.2">USART2_TX</text>
<text x="250.6" y="51.8">VCC_5V</text>
<text x="170.5" y="63.8">BATT_VOLTAGE_SENS</text>
<text x="209.4" y="60.6">UART8_RX</text>
<text x="209.7" y="63.2">UART8_TX</text>
<text x="211.8" y="65.7">VCC_5V</text>
<text x="246.9" y="60.6">USART3_RX</text>
<text x="247.2" y="63.2">USART3_TX</text>
<text x="250.6" y="65.7">VCC_5V</text>
<text x="168.6" y="71.4">BATT2_CURRENT_SENS</text>
<text x="169.2" y="68.9">BATT2_VOLTAGE_SENS</text>
<text x="169.8" y="66.4">BATT_CURRENT_SENS</text>
<text x="101.8" y="75.9">M1</text>
<text x="122.7" y="77.2">VCC_5V</text>
<text x="173.8" y="74">PRESSURE_SENS</text>
<text x="180.6" y="76.5">RSSI_ADC</text>
<text x="97.5" y="81">VCC_5V</text>
<text x="101.8" y="83.5">M3</text>
<text x="122.7" y="79.7">M2</text>
<text x="215" y="79.1">VCC_5V</text>
<text x="97.5" y="88.6">VCC_5V</text>
<text x="122.7" y="84.8">VCC_5V</text>
<text x="122.7" y="87.3">M4</text>
<text x="212" y="89.2">SPI3_MOSI</text>
<text x="212" y="86.7">SPI3_MISO</text>
<text x="212.9" y="84.1">SPI3_SCK</text>
<text x="248.1" y="88.6">UART4_RX</text>
<text x="101.8" y="91.1">M5</text>
<text x="122.7" y="92.4">VCC_5V</text>
<text x="122.7" y="94.9">M6</text>
<text x="213.9" y="91.8">EXT_CS1</text>
<text x="248.4" y="91.1">UART4_TX</text>
<text x="250.6" y="93.7">VCC_5V</text>
<text x="97.5" y="96.2">VCC_5V</text>
<text x="101.8" y="98.7">M7</text>
<text x="122.7" y="100">VCC_5V</text>
<text x="213.1" y="100.6">I2C2_SCL</text>
<text x="97.5" y="103.8">VCC_5V</text>
<text x="101.8" y="106.4">M9</text>
<text x="122.7" y="102.6">M8</text>
<text x="122.7" y="107.6">VCC_5V</text>
<text x="213.1" y="103.2">I2C2_SDA</text>
<text x="215" y="105.7">VCC_5V</text>
<text x="246.9" y="104.5">USART6_RX</text>
<text x="247.2" y="107">USART6_TX</text>
<text x="97.5" y="111.4">VCC_5V</text>
<text x="100.5" y="114">M11</text>
<text x="122.7" y="110.2">M10</text>
<text x="250.6" y="109.5">VCC_5V</text>
<text x="97.5" y="119.1">VCC_5V</text>
<text x="122.7" y="115.3">VCC_5V</text>
<text x="122.7" y="117.8">M12</text>
<text x="100.6" y="121.6">RGB</text>
<text x="122.7" y="122.9">VCC_5V</text>
<text x="152.9" y="122.2">VCC_MCU</text>
<text x="64.3" y="138.7">VCC_5V_IN</text>
<text x="172.5" y="143.8">SDMMC1_D3</text>
<text x="172.5" y="141.3">SDMMC1_D2</text>
<text x="171" y="146.4">SDMMC1_CMD</text>
<text x="40.2" y="155.3">CAN1_RX</text>
<text x="40.5" y="152.7">CAN1_TX</text>
<text x="94.8" y="154">CAN_1_H</text>
<text x="172.4" y="151.4">SDMMC1_CK</text>
<text x="39.9" y="160.3">VCC_MCU</text>
<text x="94.8" y="161.6">CAN_1_L</text>
<text x="172.5" y="156.5">SDMMC1_D0</text>
<text x="172.5" y="159.1">SDMMC1_D1</text>
<text x="36.4" y="162.9">CAN1_SILENT</text>
<text x="150.8" y="175.6">BEEPER_PIN</text>
<text x="144.8" y="183.2">BEEPER</text>
</g>
<g font-size="1.8" fill="#af92fb">
<text x="69.6" y="18">VBUS</text>
<text x="69.6" y="23.1">CC1</text>
<text x="69.6" y="25.6">CC2</text>
<text x="69.6" y="30.7">D-</text>
<text x="69.6" y="33.2">D-</text>
<text x="69.6" y="35.8">D+</text>
<text x="69.6" y="38.3">D+</text>
<text x="69.6" y="45.9">SBU1</text>
<text x="69.6" y="48.5">SBU2</text>
<text x="79.6" y="49.1" transform="rotate(-90 79.6 49.1)">GND</text>
<text x="87.2" y="49.1" transform="rotate(-90 87.2 49.1)">SHIELD</text>
<text x="109.1" y="75.8">1</text>
<text x="116.8" y="77.1">2</text>
<text x="109.1" y="78.3">3</text>
<text x="109.1" y="80.9">5</text>
<text x="109.1" y="83.4">7</text>
<text x="116.8" y="79.6">4</text>
<text x="116.8" y="82.1">6</text>
<text x="224.1" y="80.4">2</text>
<text x="109.1" y="86">9</text>
<text x="109.1" y="88.5">11</text>
<text x="115.6" y="87.2">10</text>
<text x="115.6" y="89.8">12</text>
<text x="116.8" y="84.7">8</text>
<text x="106" y="92.5">15</text>
<text x="109.1" y="91">13</text>
<text x="109.1" y="93.6">15</text>
<text x="115.6" y="92.3">14</text>
<text x="115.6" y="94.8">16</text>
<text x="106" y="100.1">21</text>
<text x="109.1" y="96.1">17</text>
<text x="109.1" y="98.7">19</text>
<text x="109.1" y="101.2">21</text>
<text x="115.6" y="97.4">18</text>
<text x="115.6" y="99.9">20</text>
<text x="106" y="107.7">27</text>
<text x="109.1" y="103.7">23</text>
<text x="109.1" y="106.3">25</text>
<text x="115.6" y="102.5">22</text>
<text x="115.6" y="105">24</text>
<text x="115.6" y="107.5">26</text>
<text x="109.1" y="108.8">27</text>
<text x="109.1" y="111.4">29</text>
<text x="109.1" y="113.9">31</text>
<text x="115.6" y="110.1">28</text>
<text x="115.6" y="112.6">30</text>
<text x="109.1" y="116.4">33</text>
<text x="109.1" y="119">35</text>
<text x="115.6" y="115.2">32</text>
<text x="115.6" y="117.7">34</text>
<text x="106" y="122.9">39</text>
<text x="109.1" y="121.5">37</text>
<text x="109.1" y="124.1">39</text>
<text x="115.6" y="120.2">36</text>
<text x="115.6" y="122.8">38</text>
<text x="255.1" y="141.2">DAT2</text>
<text x="255.1" y="143.7">CD/DAT3</text>
<text x="255.1" y="146.3">CMD</text>
<text x="255.1" y="148.8">VDD</text>
<text x="276.9" y="147.5">13</text>
<text x="53.2" y="152.6">TXD</text>
<text x="53.2" y="155.2">RXD</text>
<text x="63.7" y="153.6" transform="rotate(-90 63.7 153.6)">VCC</text>
<text x="67.3" y="155.2">CANH</text>
<text x="255.1" y="151.4">CLK</text>
<text x="255.1" y="153.9">VSS</text>
<text x="276.9" y="150.1">12</text>
<text x="276.9" y="152.6">11</text>
<text x="276.9" y="155.2">10</text>
<text x="53.2" y="160.2">VIO</text>
<text x="67.6" y="160.2">CANL</text>
<text x="255.1" y="156.4">DAT0</text>
<text x="255.1" y="159">DAT1</text>
<text x="255.1" y="161.5">SWITCH</text>
<text x="53.2" y="162.8">S</text>
<text x="63.7" y="164" transform="rotate(-90 63.7 164)">GND</text>
</g>
<g font-size="1.8" fill="#ffb45b">
<text x="268" y="23.1">J301</text>
<text x="46.3" y="29.6">D501</text>
<text x="268" y="25.6">VTX&amp;UART1</text>
<text x="42.5" y="32.1">USBLC6-2P6</text>
<text x="51.4" y="34.5">GND</text>
<text x="90.2" y="32">J501</text>
<text x="90.2" y="34.5">USBC</text>
<text x="255.1" y="38.3">GND</text>
<text x="44.5" y="47.2">R501</text>
<text x="54" y="47.2">R502</text>
<text x="44.5" y="49.8">5.1k</text>
<text x="54" y="49.8">5.1k</text>
<text x="196.9" y="49.1">J514</text>
<text x="196.9" y="51.7">CAN</text>
<text x="229.9" y="49.1">J510</text>
<text x="229.9" y="51.7">UART7</text>
<text x="268" y="49.1">J505</text>
<text x="268" y="51.7">UART2</text>
<text x="39.9" y="56.7">GND</text>
<text x="49.4" y="56.7">GND</text>
<text x="183.2" y="54.2">GND</text>
<text x="212.5" y="54.2">GND</text>
<text x="251.2" y="54.2">GND</text>
<text x="76.7" y="62.5">GND</text>
<text x="84.3" y="62.5">GND</text>
<text x="229.9" y="63.1">J511</text>
<text x="229.9" y="65.6">UART8</text>
<text x="268" y="63.1">J506</text>
<text x="268" y="65.6">USART3</text>
<text x="99" y="70.7">KH-2.54PH180-3X13P-L11.5</text>
<text x="111.1" y="68.2">U503</text>
<text x="196.9" y="68.8">J515</text>
<text x="196.9" y="71.3">EXT SENS</text>
<text x="212.5" y="68.2">GND</text>
<text x="251.2" y="68.2">GND</text>
<text x="98.8" y="78.3">GND</text>
<text x="124.5" y="82.1">GND</text>
<text x="215.6" y="81.5">GND</text>
<text x="98.2" y="86">GND</text>
<text x="125.1" y="89.8">GND</text>
<text x="229.9" y="84">J512</text>
<text x="229.9" y="86.6">SPI3</text>
<text x="98.8" y="93.6">GND</text>
<text x="268" y="91">J508</text>
<text x="268" y="93.6">UART4</text>
<text x="98.8" y="101.2">GND</text>
<text x="124.5" y="97.4">GND</text>
<text x="251.2" y="96.1">GND</text>
<text x="124.5" y="105">GND</text>
<text x="232.4" y="103.1">J513</text>
<text x="232.4" y="105.6">I2C2</text>
<text x="268" y="106.9">J509</text>
<text x="98.8" y="108.8">GND</text>
<text x="124.5" y="112.6">GND</text>
<text x="215.6" y="108.2">GND</text>
<text x="251.2" y="112">GND</text>
<text x="268" y="109.4">USART6</text>
<text x="98.8" y="116.4">GND</text>
<text x="98.8" y="124.1">GND</text>
<text x="124.5" y="120.2">GND</text>
<text x="161.3" y="124.7">C501</text>
<text x="177.8" y="124.7">C502</text>
<text x="194.3" y="124.7">R508</text>
<text x="203.2" y="124.7">R507</text>
<text x="212.7" y="124.7">R506</text>
<text x="222.3" y="124.7">R505</text>
<text x="231.8" y="124.7">R504</text>
<text x="241.3" y="124.7">R503</text>
<text x="160.3" y="127.2">100nF</text>
<text x="177.8" y="127.2">1uF</text>
<text x="194.3" y="127.2">10k</text>
<text x="203.2" y="127.2">10k</text>
<text x="212.7" y="127.2">10k</text>
<text x="222.3" y="127.2">10k</text>
<text x="231.8" y="127.2">10k</text>
<text x="241.3" y="127.2">10k</text>
<text x="258.5" y="136.1">TF-123-ARP9H17</text>
<text x="264.8" y="133.6">U501</text>
<text x="89.5" y="142.5">GND</text>
<text x="65" y="147.5">TJA1051TK-3</text>
<text x="65" y="145">U502</text>
<text x="81.5" y="149.9" transform="rotate(-90 81.5 149.9)">C503</text>
<text x="84" y="150.9" transform="rotate(-90 84 150.9)">100nF</text>
<text x="85.1" y="156.4">R509</text>
<text x="85.1" y="159">120</text>
<text x="159.7" y="165.3">GND</text>
<text x="60.8" y="172.9">GND</text>
<text x="167" y="181.8">Q501</text>
<text x="167" y="184.4">SS8050</text>
<text x="161.8" y="196.4">GND</text>
</g>
</svg>
